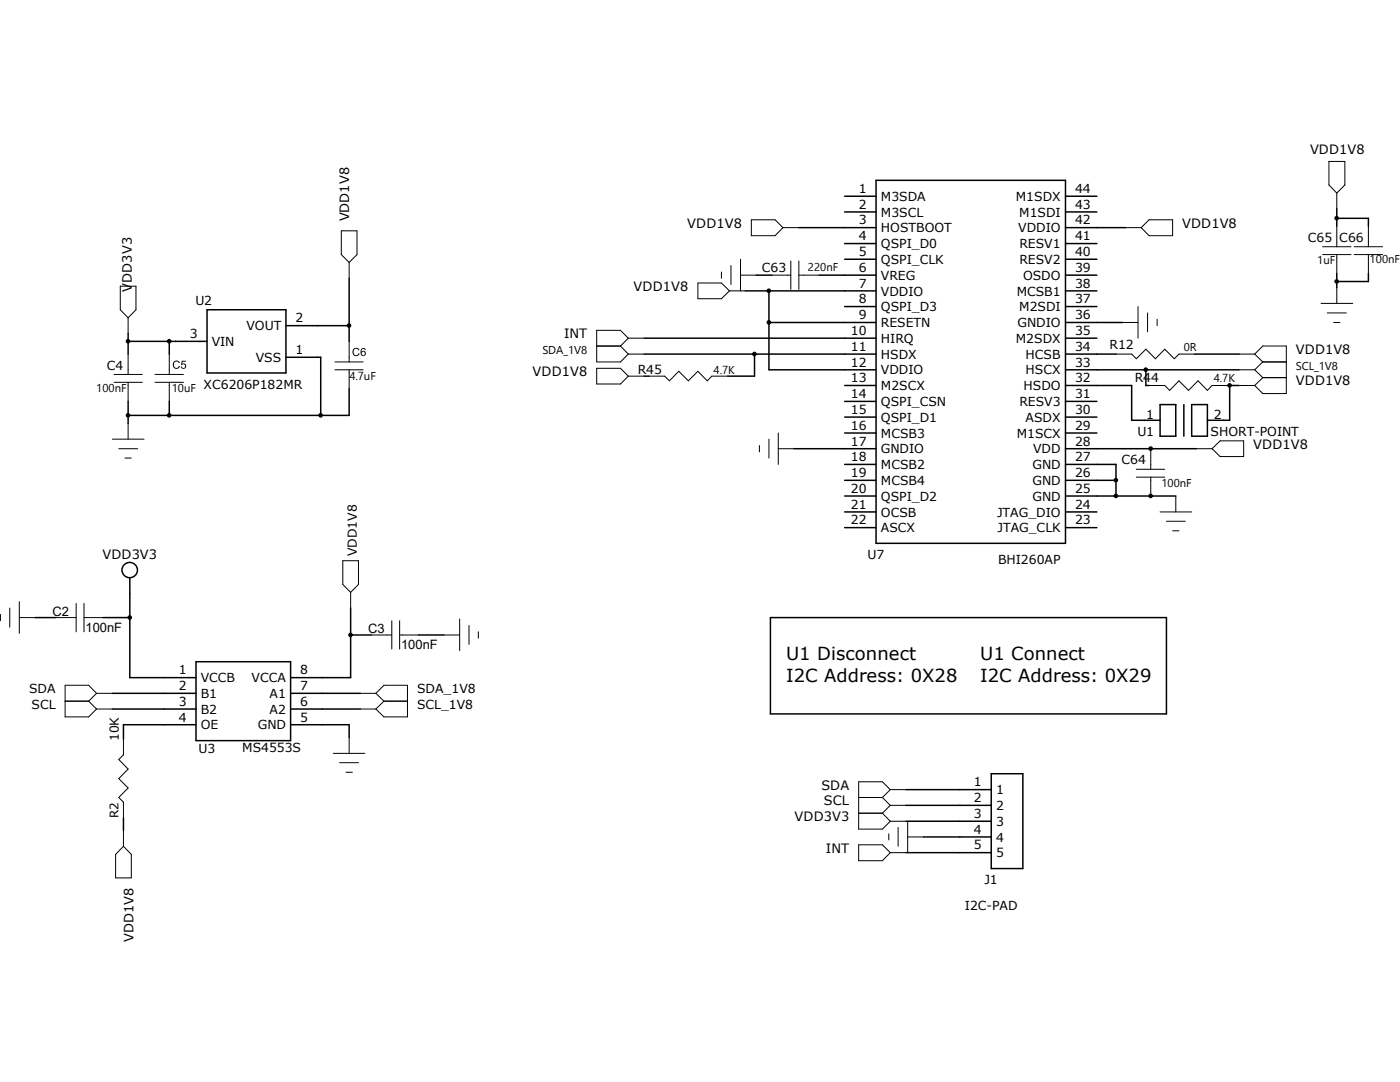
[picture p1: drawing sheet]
<svg xmlns="http://www.w3.org/2000/svg" width="279mm" height="216mm" viewBox="0 0 279 216" stroke-linecap="round" stroke-linejoin="round" font-family="sans-serif">
<g fill="none" stroke="#000" stroke-width=".3">
<path d="M168.6 39.2h6.2M174.8 36h37.8v72.4h-37.8zM212.6 39.2h6.3M69.7 55.5v12.6M148.7 58h26.1M150.9 54.9h3.2M153.5 58v15.8h21.3M159.4 45.4h15.4M163.5 54.9h11.3M168.6 42.3h6.2M168.6 48.6h6.2M168.6 51.7h6.2"/>
<path d="M212.6 42.3h6.3M212.6 45.4h12M212.6 48.6h6.3M212.6 51.7h6.3M212.6 54.9h6.3M212.6 58h6.3M266.8 41.7v3.4M266.8 54.6v2.8M266.8 43.6h6.3v1.5M273.1 54.6v1.6h-6.3M25.6 68.1h15.7M25.6 66.5v4.2"/>
<path d="M33.8 68.1v2.6M41.3 61.8h15.8v12.6h-15.8zM57.1 71.3h6.9v11.6M57.1 65h12.6M69.7 77.6v5.3h-44.1M128.6 67.5h46.2M128.6 70.7h46.2M128.6 75.1h.9M150.6 70.7v4.4h-5.4M153.5 64.3h21.3M168.6 61.2h6.2M168.6 76.9h6.2"/>
<path d="M212.6 61.2h6.3M212.6 64.3h11.4M212.6 67.5h6.3M212.6 70.7h10.1M212.6 73.8h34.7M212.6 76.9h13.2v7h5.7M228.7 73.8v3.1h.6M238.5 70.7h8.8M245.1 76.9h2.2M245.4 76.9v7h-4.4M25.6 80.1v4.4M33.8 80.1v2.8"/>
<path d="M158.5 89.5h16.3M168.6 80.1h6.2M168.6 83.2h6.2M168.6 86.4h6.2M168.6 92.7h6.2M168.6 95.8h6.2M168.6 99h6.2M212.6 80.1h6.3M212.6 83.2h6.3M212.6 86.4h6.3M212.6 89.5h26.2M212.6 92.7h10.1v6.3"/>
<path d="M212.6 95.8h10.1M212.6 99h22.1M229.7 99h.1M229.7 89.5h.1M231.5 80.7h3.2v6.3h-3.2zM236.3 80.7v6.3M237.8 80.7h3.2v6.3h-3.2zM25.9 115.4v19.8h13.2M168.6 102.2h6.2M168.6 105.3h6.2M212.6 102.2h6.3M212.6 105.3h6.3"/>
<path d="M7 123.2h4.1M20.5 123.2h5.4M22.4 138.3h16.7M39.1 132h18.9v15.8h-18.9zM58 138.3h13.9M70 121.3v13.9h-12M70 126.7h4.1M83.5 126.7h5.1M153.8 123.2h79v19.3h-79zM22.4 141.5h16.7M39.1 144.6h-14.5v2.9M58 141.5h13.9"/>
<path d="M58 144.6h11.7v2.6M180.8 157.6h17M197.8 154.4h6.3v18.9h-6.3zM24.6 163.2v2.5M180.8 160.7h17M180.8 163.9h17M180.8 170.1h17M184.3 167h13.5"/>
<circle cx="25.9" cy="113.8" r="1.53"/>
</g>
<g fill="none" stroke="#000" stroke-width=".2">
<path d="M265.2 32.2h3.2v4.7l-1.6 1.6-1.6-1.6zM266.8 38.5v3.2M24 57.1h3.1v4.7l-1.5 1.6-1.6-1.6zM68.1 46.1h3.1v4.7l-1.5 1.6-1.6-1.6zM69.7 52.4v3.1M139.3 56.5h4.7l1.6 1.5-1.6 1.6h-4.7zM144 54.3v1.2M145.6 58h3.1M145.9 53v3.8M147.8 54.9h3.1M147.8 51.7v6.3M149.9 43.9h4.8l1.6 1.5-1.6 1.6h-4.8z"/>
<path d="M154.1 54.9h3.7M156.3 45.4h3.1M157.8 52.1v5.6M159.4 54.9h4.1M159.4 52.1v5.6M224.6 45.4h3.2M229.3 43.9h4.7v3.1h-4.7l-1.5-1.6zM263.9 49.2h5.7M263.9 50.8h5.7M266.8 45.1v4.1M266.8 50.8v3.8M266.8 57.4v3.1"/>
<path d="M270.3 49.2h5.6M270.3 50.8h5.6M273.1 45.1v4.1M273.1 50.8v3.8M22.8 74.7h5.6M22.8 76.3h5.6M25.6 63.4v3.1M25.6 70.7v4M25.6 76.3v3.8M30.9 74.7h5.7M30.9 76.3h5.7M33.8 70.7v4"/>
<path d="M33.8 76.3v3.8M66.8 72.2h5.7M66.8 73.8h5.7M69.7 68.1v4.1M69.7 73.8v3.8M119.1 73.5h4.7l1.6 1.6-1.6 1.5h-4.7zM119.1 69h4.7M123.8 69l1.6 1.7M125.4 67.5l-1.6-1.6h-4.7v6.3h4.7l1.6-1.5M125.4 70.7h3.2M125.4 75.1h3.2M125.4 67.5h3.2"/>
<path d="M125.4 67.5l-1.6 1.5M129.5 75.1h3.1l1 .9 1.9-1.9 1.9 1.9 1.9-1.9 1.8 1.9 1-.9h3.1M222.7 70.7h3.1l1 .9 1.9-1.9 1.9 1.9 1.9-1.9 1.9 1.9 .9-.9h3.2M224 64.3h3.1M227.1 61.2v6.3M229 62.4v3.8M229.3 76.9h3.2l.9 1 1.9-1.9 1.9 1.9 1.9-1.9 1.9 1.9 .9-1h3.2M230.9 63.7v1.3M247.3 73.8h3.1M247.3 70.7h3.1M247.3 76.9h3.1M250.4 70.7l1.6-1.7h4.7v9.5h-4.7l-1.6-1.6"/>
<path d="M250.4 73.8l1.6 1.6M250.4 70.7l1.6 1.5M252 72.2h4.7M252 75.4h4.7M252 72.2l-1.6 1.6M252 75.4l-1.6 1.5M263.7 60.5h6.3M264.9 62.4h3.8M266.1 64.3h1.3M22.4 87.6h6.3M23.7 89.5h3.8M24.9 91.4h1.3"/>
<path d="M25.6 84.5v3.1M151.6 88.9v1.3M153.5 87.6v3.8M155.3 89.5h3.2M155.3 86.4v6.3M226.8 93.6h5.7M226.8 95.2h5.7M229.7 89.5v4.1M229.7 95.2v3.8M234.7 99v3.2M238.8 89.5h3.1M241.9 89.5l1.6-1.5h4.7v3.1h-4.7z"/>
<path d="M68.4 111.9h3.1v4.7l-1.5 1.6-1.6-1.6zM70 118.2v3.1M231.5 102.2h6.3M232.8 104h3.8M234 105.9h1.3M.1 122.6v1.3M1.9 121.3v3.8M3.9 123.2h3.1M3.9 120.1v6.3M11.1 123.2h4.1M13 139.9h4.7M15.2 120.4v5.7"/>
<path d="M16.8 123.2h3.7M16.8 120.4v5.7M17.7 139.9l1.6 1.6M19.3 138.3h3.1M19.3 138.3l-1.6 1.6M19.3 138.3l-1.6-1.6h-4.7v6.3h4.7l1.6-1.5M71.9 138.3h3.1M74.1 126.7h4.1M75 138.3l1.6-1.6h4.7v6.3h-4.7l-1.6-1.5M75 138.3l1.6 1.6M76.6 139.9h4.7M76.6 139.9l-1.6 1.6"/>
<path d="M78.2 123.9v5.6M79.8 126.7h3.7M79.8 123.9v5.6M88.6 126.7h3.1M91.7 123.5v6.3M93.6 124.8v3.8M95.5 126.1v1.2M19.3 141.5h3.1M24.6 147.5v3.1l-.9 1 1.9 1.9-1.9 1.9 1.9 1.8-1.9 1.9 .9 1v3.1M66.5 150.3h6.3M67.8 152.2h3.7M69 154.1h1.3"/>
<path d="M69.7 147.2v3.1M71.9 141.5h3.1M171.4 159.1h4.7M176.1 159.1l1.6 1.6M177.7 157.6h3.1M177.7 157.6l-1.6 1.5M177.7 157.6l-1.6-1.6h-4.7v9.4h4.7l1.6-1.5M24.6 165.7v3.2M24.6 168.9l1.6 1.6v4.7h-3.1v-4.7zM171.4 168.6h4.7l1.6 1.5-1.6 1.6h-4.7zM171.4 162.3h4.7M176.1 162.3l1.6 1.6"/>
<path d="M177.4 166.4v1.2M177.7 160.7h3.1M177.7 160.7l-1.6 1.6M177.7 163.9h3.1M177.7 170.1h3.1M179.2 165.1v3.8M181.1 167h3.2M181.1 163.9v6.2"/>
</g>
<g fill="#000">
<path d="M34.7 72.2l.3-.2h.5l.4 .4-.2 .1a.54 .54 0 0 0-.8-.3 .54 .54 0 0 0-.2 .8 .49 .49 0 0 0 .5 .4 .49 .49 0 0 0 .5-.4l.2 .1a.77 .77 0 0 1-1.1 .4 .77 .77 0 0 1-.2-1.2zM36.3 72h.8v.2h-.7v.4a.53 .53 0 0 1 .7 .3 .53 .53 0 0 1-.3 .7 .53 .53 0 0 1-.7-.4l.2-.1a.36 .36 0 0 0 .5 .2 .36 .36 0 0 0 .1-.6 .36 .36 0 0 0-.6 .1h-.2z"/>
<path d="M70.6 69.6l.3-.2h.4l.4 .5h-.2a.54 .54 0 0 0-.7-.2 .54 .54 0 0 0-.2 .7 .49 .49 0 0 0 .4 .5 .49 .49 0 0 0 .6-.4h.2a.77 .77 0 0 1-1.1 .5 .77 .77 0 0 1-.3-1.2zM72.2 69.5h.6l.2 .3h-.2a.37 .37 0 0 0-.5-.1 .37 .37 0 0 0-.2 .5 .51 .51 0 0 1 .8 .1 .51 .51 0 0 1-.2 .7 .51 .51 0 0 1-.7-.3v-.7zM72.1 70.5a.35 .35 0 0 0 .7 0 .35 .35 0 0 0-.7 0z"/>
</g>
<g fill="#000" stroke="#000" stroke-width=".2">
<circle cx="153.4" cy="58" r=".36"/>
<circle cx="266.8" cy="43.5" r=".36"/>
<circle cx="266.8" cy="56.2" r=".36"/>
<circle cx="25.5" cy="68.1" r=".36"/>
<circle cx="33.8" cy="68.1" r=".36"/>
<circle cx="69.7" cy="65" r=".36"/>
<circle cx="150.6" cy="70.6" r=".36"/>
<circle cx="153.4" cy="64.3" r=".36"/>
<circle cx="228.7" cy="73.8" r=".36"/>
<circle cx="245.4" cy="76.9" r=".36"/>
<circle cx="25.5" cy="82.9" r=".36"/>
<circle cx="33.8" cy="82.9" r=".36"/>
<circle cx="64" cy="82.9" r=".36"/>
<circle cx="222.7" cy="99" r=".36"/>
<circle cx="222.7" cy="95.8" r=".36"/>
<circle cx="229.6" cy="89.5" r=".36"/>
<circle cx="229.6" cy="99" r=".36"/>
<circle cx="25.9" cy="123.2" r=".36"/>
<circle cx="70" cy="126.7" r=".36"/>
</g>
<g font-size="3.6">
<text x="156.9" y="131.7">U1 Disconnect</text>
<text x="195.6" y="131.7">U1 Connect</text>
<text x="156.9" y="136.1">I2C Address: 0X28</text>
<text x="195.6" y="136.1">I2C Address: 0X29</text>
</g>
<g font-size="2.6">
<text x="261.5" y="30.6">VDD1V8</text>
<text x="69.7" y="44.2" transform="rotate(-90 69.7 44.2)">VDD1V8</text>
<text x="137.2" y="45.4">VDD1V8</text>
<text x="235.9" y="45.4">VDD1V8</text>
<text x="26.3" y="58.2" transform="rotate(-90 26.3 58.2)">VDD3V3</text>
<text x="126.4" y="58">VDD1V8</text>
<text x="112.6" y="67.5">INT</text>
<text x="258.6" y="70.7">VDD1V8</text>
<text x="106.3" y="75.1">VDD1V8</text>
<text x="258.6" y="76.9">VDD1V8</text>
<text x="250.1" y="89.5">VDD1V8</text>
<text x="20.4" y="111.6">VDD3V3</text>
<text x="10.5" y="122.9">C2</text>
<text x="17.1" y="126.1">100nF</text>
<text x="73.4" y="126.4">C3</text>
<text x="80.1" y="129.5">100nF</text>
<text x="163.9" y="157.6">SDA</text>
<text x="164.4" y="160.7">SCL</text>
<text x="158.6" y="163.9">VDD3V3</text>
<text x="164.8" y="170.1">INT</text>
<text x="26.6" y="187.9" transform="rotate(-90 26.6 187.9)">VDD1V8</text>
</g>
<g font-size="2.5">
<text x="171.4" y="38.5">1</text>
<text x="171.4" y="41.7">2</text>
<text x="175.8" y="40.1">M3SDA</text>
<text x="202.7" y="40.1">M1SDX</text>
<text x="214.5" y="41.7">43</text>
<text x="214.5" y="38.5">44</text>
<text x="171.4" y="44.8">3</text>
<text x="171.4" y="48">4</text>
<text x="175.8" y="43.2">M3SCL</text>
<text x="175.8" y="46.4">HOSTBOOT</text>
<text x="203.2" y="46.4">VDDIO</text>
<text x="203.4" y="43.2">M1SDI</text>
<text x="214.5" y="48">41</text>
<text x="214.5" y="44.8">42</text>
<text x="171.4" y="51.1">5</text>
<text x="175.8" y="49.5">QSPI_D0</text>
<text x="175.8" y="52.7">QSPI_CLK</text>
<text x="203.5" y="52.7">RESV2</text>
<text x="203.5" y="49.5">RESV1</text>
<text x="214.5" y="51.1">40</text>
<text x="261" y="48.3">C65</text>
<text x="267.3" y="48.3">C66</text>
<text x="152" y="54.2">C63</text>
<text x="171.4" y="54.3">6</text>
<text x="171.4" y="57.4">7</text>
<text x="175.8" y="55.8">VREG</text>
<text x="175.8" y="59">VDDIO</text>
<text x="202.9" y="59">MCSB1</text>
<text x="204.2" y="55.8">OSDO</text>
<text x="214.5" y="57.4">38</text>
<text x="214.5" y="54.3">39</text>
<text x="39" y="60.8">U2</text>
<text x="49.2" y="65.9">VOUT</text>
<text x="59" y="64.3">2</text>
<text x="171.4" y="60.5">8</text>
<text x="171.4" y="63.7">9</text>
<text x="175.8" y="62.1">QSPI_D3</text>
<text x="175.8" y="65.3">RESETN</text>
<text x="203.1" y="65.3">GNDIO</text>
<text x="203.4" y="62.1">M2SDI</text>
<text x="214.5" y="63.7">36</text>
<text x="214.5" y="60.5">37</text>
<text x="37.9" y="67.5">3</text>
<text x="42.2" y="69">VIN</text>
<text x="59" y="70.7">1</text>
<text x="169.8" y="66.8">10</text>
<text x="169.8" y="70">11</text>
<text x="175.8" y="68.4">HIRQ</text>
<text x="175.8" y="71.6">HSDX</text>
<text x="202.7" y="68.4">M2SDX</text>
<text x="204.7" y="71.6">HCSB</text>
<text x="214.5" y="70">34</text>
<text x="214.5" y="66.8">35</text>
<text x="221.4" y="69.7">R12</text>
<text x="21.3" y="73.8">C4</text>
<text x="40.6" y="77.6">XC6206P182MR</text>
<text x="51.1" y="72.2">VSS</text>
<text x="127.3" y="74.7">R45</text>
<text x="169.8" y="73.2">12</text>
<text x="169.8" y="76.3">13</text>
<text x="175.8" y="74.7">VDDIO</text>
<text x="175.8" y="77.9">M2SCX</text>
<text x="204.3" y="77.9">HSDO</text>
<text x="204.7" y="74.7">HSCX</text>
<text x="214.5" y="76.3">32</text>
<text x="214.5" y="73.2">33</text>
<text x="226.5" y="76.3">R44</text>
<text x="169.8" y="79.5">14</text>
<text x="169.8" y="82.6">15</text>
<text x="175.8" y="81">QSPI_CSN</text>
<text x="203.5" y="81">RESV3</text>
<text x="214.5" y="82.6">30</text>
<text x="214.5" y="79.5">31</text>
<text x="228.7" y="83.5">1</text>
<text x="242.2" y="83.5">2</text>
<text x="169.8" y="85.8">16</text>
<text x="169.8" y="88.9">17</text>
<text x="175.8" y="84.2">QSPI_D1</text>
<text x="175.8" y="87.3">MCSB3</text>
<text x="202.9" y="87.3">M1SCX</text>
<text x="204.7" y="84.2">ASDX</text>
<text x="214.5" y="88.9">28</text>
<text x="214.5" y="85.8">29</text>
<text x="227" y="87">U1</text>
<text x="241.6" y="87">SHORT-POINT</text>
<text x="169.8" y="92">18</text>
<text x="169.8" y="95.2">19</text>
<text x="175.8" y="90.5">GNDIO</text>
<text x="175.8" y="93.6">MCSB2</text>
<text x="206" y="93.6">GND</text>
<text x="206.2" y="90.5">VDD</text>
<text x="214.5" y="95.2">26</text>
<text x="214.5" y="92">27</text>
<text x="223.8" y="92.6">C64</text>
<text x="169.8" y="98.3">20</text>
<text x="169.8" y="101.5">21</text>
<text x="175.8" y="96.8">MCSB4</text>
<text x="175.8" y="99.9">QSPI_D2</text>
<text x="206" y="99.9">GND</text>
<text x="206" y="96.8">GND</text>
<text x="214.5" y="101.5">24</text>
<text x="214.5" y="98.3">25</text>
<text x="169.8" y="104.6">22</text>
<text x="175.8" y="103.1">OCSB</text>
<text x="175.8" y="106.2">ASCX</text>
<text x="199" y="103.1">JTAG_DIO</text>
<text x="199.1" y="106.2">JTAG_CLK</text>
<text x="214.5" y="104.6">23</text>
<text x="71.2" y="111" transform="rotate(-90 71.2 111)">VDD1V8</text>
<text x="173.1" y="111.6">U7</text>
<text x="199.2" y="112.5">BHI260AP</text>
<text x="35.7" y="134.6">1</text>
<text x="35.7" y="137.7">2</text>
<text x="40" y="136.1">VCCB</text>
<text x="50.2" y="136.1">VCCA</text>
<text x="59.9" y="137.7">7</text>
<text x="59.9" y="134.6">8</text>
<text x="5.8" y="138.3">SDA</text>
<text x="6.3" y="141.5">SCL</text>
<text x="35.7" y="140.9">3</text>
<text x="40" y="139.3">B1</text>
<text x="40" y="142.4">B2</text>
<text x="53.8" y="142.4">A2</text>
<text x="53.8" y="139.3">A1</text>
<text x="59.9" y="140.9">6</text>
<text x="83.2" y="138.3">SDA_1V8</text>
<text x="83.2" y="141.5">SCL_1V8</text>
<text x="23.7" y="147.9" transform="rotate(-90 23.7 147.9)">10K</text>
<text x="35.7" y="144">4</text>
<text x="40" y="145.5">OE</text>
<text x="48.3" y="150">MS4553S</text>
<text x="51.4" y="145.5">GND</text>
<text x="59.9" y="144">5</text>
<text x="39.6" y="150.3">U3</text>
<text x="194.4" y="156.9">1</text>
<text x="194.4" y="160.1">2</text>
<text x="198.8" y="158.5">1</text>
<text x="198.8" y="161.6">2</text>
<text x="194.4" y="163.2">3</text>
<text x="194.4" y="166.4">4</text>
<text x="198.8" y="164.8">3</text>
<text x="198.8" y="167.9">4</text>
<text x="194.4" y="169.5">5</text>
<text x="198.8" y="171.1">5</text>
<text x="196.5" y="176.4">J1</text>
<text x="192.6" y="181.5">I2C-PAD</text>
</g>
<text font-size="2.4" x="23.6" y="163.2" transform="rotate(-90 23.6 163.2)">R2</text>
<g font-size="2.3">
<text x="262.9" y="52.7">1uF</text>
<text x="273.3" y="52.5">100nF</text>
<text x="161.2" y="54">220nF</text>
<text x="108.2" y="70.7">SDA_1V8</text>
<text x="236.3" y="70">0R</text>
<text x="69.7" y="75.7">4.7uF</text>
<text x="142.4" y="74.7">4.7K</text>
<text x="242.2" y="76.3">4.7K</text>
<text x="258.6" y="73.8">SCL_1V8</text>
<text x="19.2" y="78.3">100nF</text>
<text x="34.3" y="78.3">10uF</text>
<text x="231.8" y="97.2">100nF</text>
</g>
</svg>
